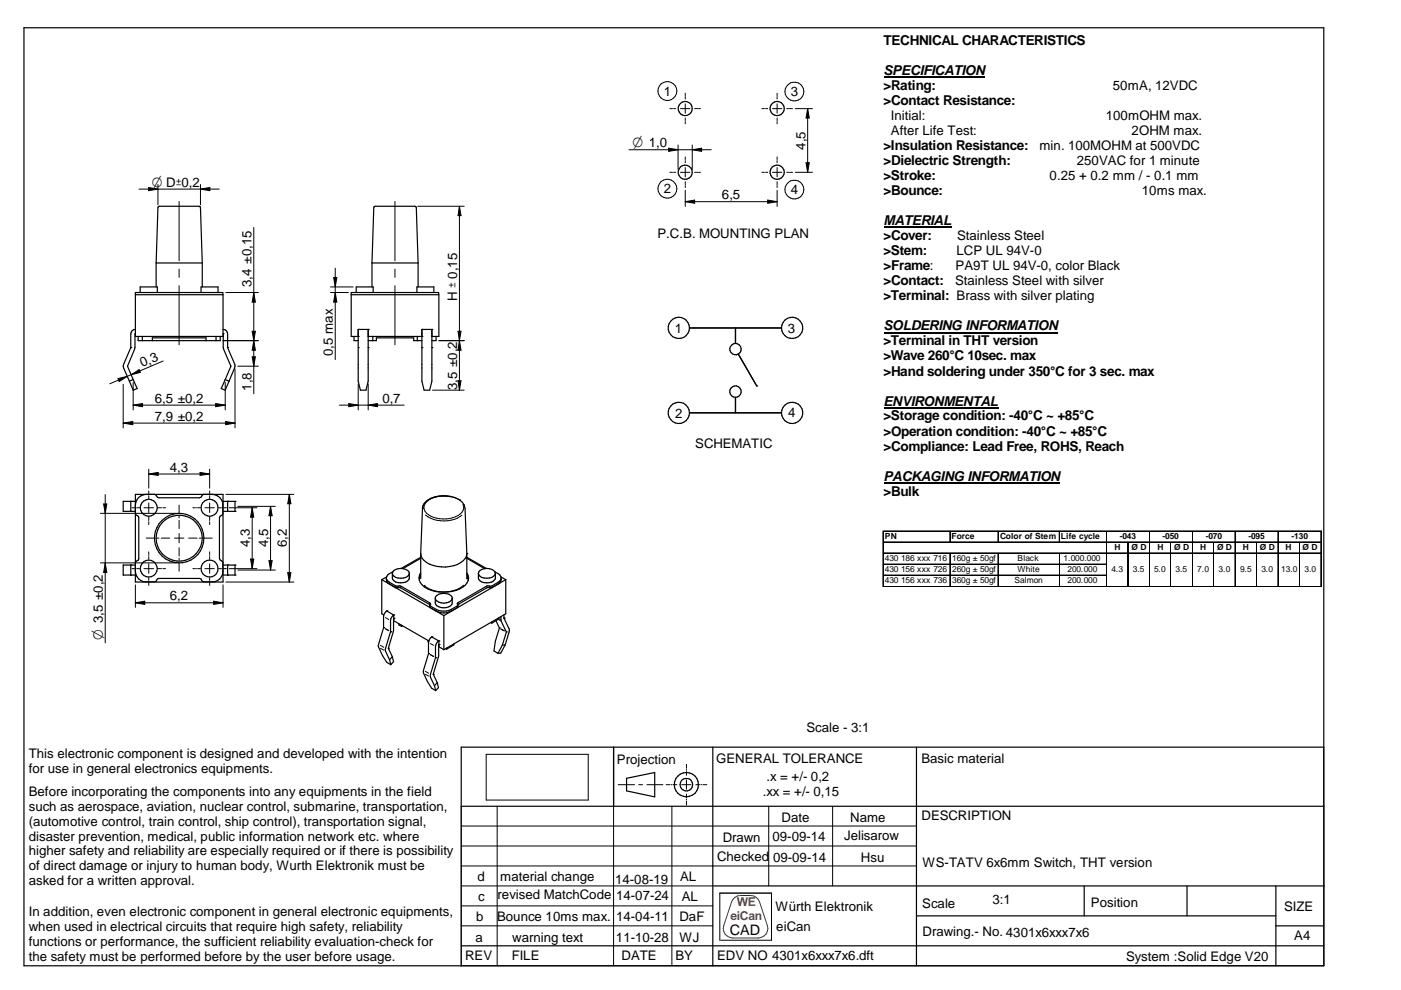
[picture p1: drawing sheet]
<svg xmlns="http://www.w3.org/2000/svg" width="297mm" height="210mm" viewBox="0 0 297 210" stroke-linecap="round" stroke-linejoin="round" font-family="sans-serif">
<g fill="none" stroke="#000" stroke-width=".25">
<path d="M5.1 5.9h275.6v198.9h-275.6zM33.1 55.8h9.8M33.1 55.8l.4-11.8 .3-.3 8.6 .1 .5 12M33.1 55.8v5M42.9 55.8v5M78.9 55.8h9.7M78.9 55.8l.3-11.8 .3-.3 8.7 .1 .4 12M78.9 55.8v5M88.6 55.8v5M27.7 73.7h.1M27.7 73.7l-1.6 3.9 1.3 3.2M28.7 62.5h18.6v8.8h-18.6v-9.3h18.5v.5"/>
<path d="M28.7 70.7l-.2 3.3-1.4 3.6 1.1 2.9M28.7 69.8a.95 .95 0 0 0-1 1v2.9M29.3 71.3v.9h17.4v-.9M29.7 62v-1.2h3.7v1.2M30.2 71.3v.9M32.3 72.2v-.6h11.4v.6M42.6 62v-1.2h3.6v1.2M45.8 71.3v.9M47.3 70.7h.1M47.3 69.8a.95 .95 0 0 1 1 1v2.9M47.3 70.8l.1 3.2 1.5 3.6-1.1 2.9M48.3 73.7h.1"/>
<path d="M48.3 73.7l1.5 3.9-2 5.1-.9-.3 .9-1.9M74.5 62.5h18.5M75.1 71.3v.9h.8M75.5 62v-1.2h3.6v1.2M75.9 71.3h.1M75.9 69.8h.1M75.9 73.7h.1M75.9 71.3h-1.4v-9.3h18.5v9.3h-1.4M75.9 69.8v11l.5 1.9h1.2l.5-1.9v-11M75.9 69.8h2.2M78.1 71.3h.1M78.1 69.8h.1"/>
<path d="M78.1 73.7h.1M78.1 71.3h11.4M78.1 72.2h1.7v-.6h7.9v.6h1.8M79 71.3v.9M88.4 62v-1.2h3.6v1.2M88.5 71.3v.9M89.5 71.3h.1M89.5 69.8h.1M89.5 73.7h.1M89.5 69.8v11l.4 1.9h1.2l.5-1.9v-11M89.5 69.8h2.1M91.6 71.3h.1"/>
<path d="M91.6 69.8h.1M91.6 73.7h.1M92.5 71.3v.9h-.9M142.2 68.1a2.23 2.23 0 0 1 2.5-.7 2.23 2.23 0 0 1 1.5 2.1h19.5a2.26 2.26 0 0 1 3.2-2 2.26 2.26 0 0 1 .5 3.8 2.26 2.26 0 0 1-3.6-1.2l-.1-.5h-19.5a2.24 2.24 0 0 1-3 2 2.24 2.24 0 0 1-1-3.5zM155.9 69.6v3.2M155.9 72.8a1.2 1.2 0 0 0-1.1 1.5 1.2 1.2 0 0 0 1.7 .8M156 72.8a1.21 1.21 0 0 1 1.1 .9 1.21 1.21 0 0 1-.6 1.4M156.5 75.1l3.9 6.7M28.2 80.5l.9 1.9-.9 .3-.8-1.9M28.2 80.5l-.8 .3M47.8 80.5l.8 .3M142.2 86.1a2.25 2.25 0 0 1 2.5-.7 2.25 2.25 0 0 1 1.5 2.1h19.5a2.26 2.26 0 0 1 3.2-2 2.26 2.26 0 0 1 .5 3.7 2.26 2.26 0 0 1-3.6-1.1l-.1-.6h-19.5a2.25 2.25 0 0 1-3 2.2 2.25 2.25 0 0 1-1-3.6z"/>
<path d="M155.9 84.2v3.3M160.4 81.8h.1M27.7 106.3h.1M27.7 108.4h.1M27.7 119.8h.1M27.7 106.3v2.1M27.7 119.8v2.1M28.7 104.8h18.6v18.6h-18.6zM28.7 108.9l.1 .3 .5 .3 .1 .3v8.7l-.1 .2-.5 .3-.1 .3M28.7 106.3h-2.6v2.1h2.6M28.7 119.8h-2.6v2.1h2.6M31 104.8a2.31 2.31 0 0 0-2.3 2.3"/>
<path d="M32.8 104.8l.9 .7h8.6h.3l.6-.7M45 104.8a2.24 2.24 0 0 1 2.2 2.3v1.8v.3l-.5 .3-.2 .3v8.6l.2 .3 .5 .3a4.6 4.6 0 0 1-.6 3.7l-.5 .4a5.6 5.6 0 0 1-3.2 .2l-.3-.5-.3-.2h-8.6l-.3 .2-.3 .5a4.6 4.6 0 0 1-3.7-.6l-.6-1-.1-.6M47.3 106.3h2.5M47.3 108.4h2.5M47.3 119.8h2.5M48.3 106.3h.1M48.3 108.4h.1M48.3 119.8h.1M48.3 106.3v2.1M48.3 119.8v2.1M49.8 106.3h.1M49.8 108.4h.1"/>
<path d="M49.8 119.8h.1M49.8 106.3v2.1M49.8 119.8v2.1M89.2 118.2l-4.2 2.3M89.2 118.4l-3.8 2.2M89.2 117.4v5.3M89.6 107.8h.1M89.6 107.8l-.4 9.6a3.2 3.2 0 0 0 2.7 2.5 7.1 7.1 0 0 0 6.3-1l.7-1 .1-.5v5.3M97.4 106l-1-.5-1.2-.3-1.6-.1a4.7 4.7 0 0 0-3.7 1.8l-.3 .9M97.5 106h.1M97.5 106a2.41 2.41 0 0 1 1.1 1.8l.4 9.6M99 117.4h.1"/>
<path d="M99 118.2l4.1 2.3M99 118.4l3.7 2.2M27.7 121.9h.1M47.3 121.9h2.5M48.3 121.9h.1M49.8 121.9h.1M80.9 122.9l13.2 7.6M80.9 122.9v7.2l.5 .3M81.3 133.1h.1M81.3 133.1l-1.1 3.9 .9 2 .9 1.4 .8 .5M81.4 130.4l-.1 2.7M81.9 122.6l.1 .3a4.4 4.4 0 0 0 2.1 1.4h.9l6.1 3.5 .1 .3"/>
<path d="M81.9 122.6a1.21 1.21 0 0 0 .6 1.2l1.4 .8h1.1l6.1 3.6M82 122.3l-1.1 .6M82 129.5h.1M82 129.5l-.6 .9M82 129.5l1.5 .9M82.3 137.5h.1M82.3 137.5l.9 1.7M82.6 139.9l.2 1M82.8 133.9h.1M82.8 133.9l-1.1 3.9 .9 2.1M83.2 121.6v1a1.78 1.78 0 0 0 2.3 .9 1.3 1.3 0 0 0 1.3-.9v-1M83.2 121.6a1.78 1.78 0 0 0 2.3 1 1.3 1.3 0 0 0 1.3-1"/>
<path d="M83.2 139.2l.2 1.1-.6 .6M83.2 139.2l-.6 .7M83.3 121.2a1.63 1.63 0 0 0-1.4 1.4M83.3 121.2l-.1 .4M83.3 121.2a2.4 2.4 0 0 1 3.4 0l.1 .4M83.5 131.2h.1M83.5 130.4h.1M83.5 130.4v1.2l7.4 4.3M83.5 131.1a12.4 12.4 0 0 1-1.2 6.3M83.5 130.4l-.7 .8v2.7M84.6 132.3v.2l.5 .3M85.1 132.5v.3"/>
<path d="M85.3 132.7l-.2 .1M89.2 121.8l-.3 .9M89.2 121.4a2.14 2.14 0 0 0 .8 3.1 7.9 7.9 0 0 0 8.6-.4 2 2 0 0 0 .4-2.7M90.8 135.8l.1 .3M90.8 138.6h.1M90.8 138.6l-1 3.5v.6l.8 1.8 .9 1.4 .9 .5M90.9 135.9l-.1 2.7M91.1 128.3v.4a4 4 0 0 0 6 0v-.4M91.1 128.2h.1M91.2 128.1l-.1 .2a4.1 4.1 0 0 0 6 0l-.1-.2M91.5 135h.1M91.5 135l-.6 .9"/>
<path d="M91.5 135l1.5 .9M92.3 126.8v1a2.02 2.02 0 0 0 2.9 .9l.6-.6 .1-1.3M92.3 126.8a2.02 2.02 0 0 0 2.9 .9l.6-.5 .1-.4M92.3 126.8a1.86 1.86 0 0 1 2.4-.9 1.3 1.3 0 0 1 1.2 .9M92.3 139.4h.1M92.3 139.4l-1.1 3.9 .9 2.1M93 136.7h.1M93 135.9h.1M93 135.9v3.2l-1.1 3.8M93 137.1l1.1 .7M93 135.9a1.49 1.49 0 0 0-.7 1.2v2.3M94.1 130.5v7.3"/>
<path d="M94.5 137.5l.2 .1M94.7 137.4v.2M96.2 136.5v.2l-1.5 .9M97.1 128.2h.1M99 122.7h.1M99 121.8l.3 .9M101.4 121.6v1a1.78 1.78 0 0 0 2.4 .9 1.43 1.43 0 0 0 1.2-.9v-1M101.4 121.6a1.78 1.78 0 0 0 2.4 1 1.43 1.43 0 0 0 1.2-1M101.4 121.6a1.94 1.94 0 0 1 2.9-.9l.6 .5 .1 .4M104.1 132l.2 .1M104.3 131.9v.2M104.9 121.2a1.63 1.63 0 0 1 1.4 1.4"/>
<path d="M105.2 131.6l.7 1.5M105.7 131v.2l-1.4 .9M105.9 133.1h.1M105.9 133.2l-.9 2.7-.3 2.1 .9 .5M106.2 130.7l.1 1 1.1 2.3M106.3 122.3l.9 .6M106.3 122.6a1.21 1.21 0 0 1-.7 1.2l-1.2 .8h-1.2l-6.1 3.6M106.3 122.6l-.1 .3a4.4 4.4 0 0 1-2.1 1.4h-.9l-6.1 3.5-.1 .3M106.5 136.8l-.9 1.7M106.8 131.1h.1M106.8 130.3v.8M106.8 131.1l1.2 2.5-.9 3.1"/>
<path d="M107.1 136.7l-.9 1.8h-.6M107.1 136.7l-.6 .1M107.2 122.9l-13.1 7.6M107.2 122.9v7.2l-13.1 7.7M107.4 134h.1M107.4 134l-.9 2.8M91.9 143h.1M91.9 143l.8 1.7M92.1 145.4l.3 1M92.7 144.7l.3 1.1-.6 .6M92.7 144.7l-.6 .7M130.1 158.4v12.5"/>
<path d="M151.1 158.4v46.4M194.3 158.4v46.4M280.7 158.4h-182.9v46.4M97.8 170.9h182.9M132.8 165l6-1.2v5.2l-6-1.3zM151.3 187.8h129.5M194.3 194.2h76.2M229.9 187.8v6.4M251.7 187.8v6.4M270.5 187.8v17M270.5 196.3h10.2M97.8 200.5h182.9"/>
<circle cx="145.3" cy="23" r="1.49"/>
<circle cx="145.3" cy="36.5" r="1.5"/>
<circle cx="164.8" cy="36.5" r="1.5"/>
<circle cx="164.8" cy="23" r="1.5"/>
<circle cx="155.9" cy="83" r="1.21"/>
<circle cx="31.6" cy="107.6" r="1.8"/>
<circle cx="38" cy="114.1" r="5.2"/>
<circle cx="38" cy="114.1" r="4.9"/>
<circle cx="44.4" cy="107.7" r="1.78"/>
<circle cx="31.5" cy="120.5" r="1.8"/>
<circle cx="44.4" cy="120.5" r="1.79"/>
<circle cx="145.5" cy="166.4" r="2.57"/>
<circle cx="145.5" cy="166.4" r="1.34"/>
</g>
<g fill="none" stroke="#000" stroke-width=".21">
<path d="M145.3 19.8v.4M164.8 19.8v.4M31.5 39.8l2 .3-2 .3zM33.5 39.1v4.3M42.5 39.1v4.3M133.3 31.8h17.5M141.8 31.4l2 .4-2 .3zM142 36.5h.5M142 23h.5M142.6 36.5h.1M142.6 23h.1M142.9 36.5h.4"/>
<path d="M142.9 23h.4M143.8 30.7v5.2M144.3 36.5h2M144.3 23h2M145.3 20.4v.1M145.3 20.6v.4M145.3 22v2M145.3 25v.4M145.3 25.6v.1M145.3 25.8v.5M145.3 33.3v.4M145.3 33.9v.1"/>
<path d="M145.3 34.1v.4M145.3 35.5v2M145.3 38.5v.5M145.3 39.1v.1M145.3 39.3v.5M146.8 31.8l2-.4v.7zM146.8 30.7v5.2M147.3 36.5h.4M147.3 23h.4M147.8 36.5h.1M147.8 23h.1M148.1 36.5h.4"/>
<path d="M148.1 23h.4M161.5 36.5h.5M161.5 23h.5M162.1 36.5h.1M162.1 23h.1M162.3 36.5h.5M162.3 23h.5M163.8 36.5h2M163.8 23h2M164.8 20.4v.1M164.8 20.6v.4M164.8 22v2"/>
<path d="M164.8 25v.4M164.8 25.6v.1M164.8 25.8v.5M164.8 33.3v.4M164.8 33.9v.1M164.8 34.1v.4M164.8 35.5v2M164.8 38.5v.5M164.8 39.1v.1M164.8 39.3v.5M166.8 36.5h.4M166.8 23h.4"/>
<path d="M167.3 36.5h.1M167.3 23h.1M167.6 36.5h.4M167.6 23h.4M168.6 36.5h3.7M168.6 23h3.7M170.9 34.5h.7l-.4 2zM171.2 23l.4 2h-.7zM171.2 23v13.5M29.5 40.1h17M38 42.7v12.6M38 57.1v1.7"/>
<path d="M42.5 40.1l2-.3v.6zM53.8 48.2v35.3M70.7 58.8h.7l-.3 2zM71.1 56.9v19.3M83.7 42.7v12.6M83.7 57.1v1.7M88.6 43.7h9.8M97.4 43.7l.3 2h-.6zM97.4 43.7v39M145.3 40.3v3.5M145.3 42.8l2-.4v.7zM145.3 42.8h19.5"/>
<path d="M162.8 42.4l2 .4-2 .3zM164.8 40.3v3.5M27.8 79.5l1.7-1.1 .3 .6zM34.6 76.5l-11.3 4.9M38 60.6v12.5M47.3 72.2h7.5M47.9 62h6.9M49.8 78.2v12.5M50.4 77.6h4.4M53.5 70.2l.6 4.1h-.6l.6-4.1zM53.5 75.7h.6l-.3 1.9zM53.8 62l.3 2.1h-.6z"/>
<path d="M70.1 62h3.8M70.1 60.8h4.8M71.1 62l.3 2.1h-.7zM83.7 60.6v12.5M93 72.2h5.4M97.1 70.2h.6l-.3 2zM97.4 72.2l.3 2.1h-.6zM25 80.3l2-.5-1.7 1.1zM26.1 89.7l2.1-.3v.6zM26.1 81.5v9.2M26.1 89.7h23.7M28.2 85.9l2-.3v.6z"/>
<path d="M28.2 81.1v5.8M28.2 85.9h19.6M31.5 99.5v4M44.4 99.5v4M45.7 85.6l2.1 .3-2.1 .3zM47.8 81.1v5.8M47.8 89.4l2 .3-2 .3zM72 85.9h13.7M74 85.6l1.9 .3-1.9 .3zM75.9 81.4v5.5M78.1 85.9l2-.3v.6zM78.1 81.4v5.5"/>
<path d="M91.7 82.7h6.7M97.1 80.7h.6l-.3 2zM21.3 108.8h16.1M21.3 119.3h16.1M22 106.9h.6l-.3 1.9zM22.3 119.3l.3 2.1h-.6zM22.3 104.9v31.4M28 107.7h.5M28.7 107.7h.1M29 107.7h.5M30.5 107.7h2.1M31 114.1h1.8"/>
<path d="M31.5 104.1v.6M31.5 104.9h.1M31.5 105.1v.6M31.5 106.6v2.1M31.5 109.6v.6M31.5 110.4v.1M31.5 110.7v.5M31.5 117v.6M31.5 117.8v.1M31.5 118v.5M31.5 119.6v1.9M31.5 100.5l2-.3v.6z"/>
<path d="M31.5 100.5h12.9M33.3 114.1h.4M33.5 107.7h.6M34.2 114.1h1.8M34.2 107.7h.1M34.5 107.7h.6M37 114.1h2M38 107.1v1.8M38 109.4v.4M38 110.3v1.8M38 113.1v2M38 116.1v1.8"/>
<path d="M38 118.4v.4M38 119.3v1.8M40 114.1h1.8M40.9 107.7h.5M41.7 107.7h.1M41.9 107.7h.5M42.2 114.1h.5M42.4 100.2l2 .3-2 .3zM43.2 114.1h1.8M43.4 107.7h2M44.4 104.1v.6M44.4 104.9h.1"/>
<path d="M44.4 105.1v.6M44.4 106.6v2.1M44.4 109.6v.6M44.4 110.4v.1M44.4 110.7v.5M44.4 117v.6M44.4 117.8v.1M44.4 118v.5M44.4 119.6v1.9M46.4 107.7h.5M47.2 107.7h.1M47.4 107.7h.6"/>
<path d="M47.9 104.8h14.4M48.6 107.7h5.9M50.4 107.4h8M53.1 118.5h.7l-.3 2.1zM53.5 107.7l.3 1.9h-.7zM53.5 107.7v12.9M57 118.9h.7l-.3 2zM57.4 107.4l.3 2h-.7zM57.4 107.4v13.5M61.3 104.8l.4 2h-.7zM61.3 104.8v18.6M90.3 109.2a6.5 6.5 0 0 0 7.6 0"/>
<path d="M95.5 105.3a5.5 5.5 0 0 0-5.4 1.5 1.83 1.83 0 0 0 1.2 2.6 6.1 6.1 0 0 0 6.6-.8 1.44 1.44 0 0 0 .3-1.6M98.2 107h.1M187.2 112.6v11.8M187.3 112.6v11.8M187.3 112.6h92.9M187.3 114.9h92.9M187.3 115h92.9M187.3 117.2h92.9M187.3 117.3h92.9M187.3 119.6h47.4M187.3 119.7h47.4M201.4 112.7v2.3"/>
<path d="M201.4 117.4v7M201.5 112.7v2.4M201.5 117.4v7M211.6 112.7v2.3M211.6 117.4v7M211.7 112.7v2.4M211.7 117.4v7M224.6 112.7v2.3M224.6 117.4v7M224.7 112.7v2.4M224.7 117.4v7M234.5 112.7v11.7"/>
<path d="M234.6 112.7v11.7M239.1 115v9.4M239.2 115.1v9.3M243.6 112.7v11.7M243.7 112.7v11.7M248.2 115v9.4M248.3 115.1v9.3M252.7 112.7v11.7M252.8 112.7v11.7M257.3 115v9.4M257.4 115.1v9.3M261.8 112.7v11.7"/>
<path d="M261.9 112.7v11.7M266.4 115v9.4M266.5 115.1v9.3M270.9 112.7v11.7M271 112.7v11.7M275.5 115v9.4M275.6 115.1v9.3M280 112.7v11.7M280.1 112.7v11.7M28 120.6h.5M28.7 127.8l2-.3v.6zM28.7 124v4.8"/>
<path d="M28.7 127.8h18.6M28.7 120.6h.1M29 120.6h.5M30.5 120.6h2.1M31.5 122.6v.5M31.5 123.3v.1M31.5 123.5v.6M33.5 120.6h.6M34.2 120.6h.1M34.5 120.6h.6M40.9 120.6h.5M41.7 120.6h.1"/>
<path d="M41.9 120.6h.5M43.4 120.6h2M44.4 122.6v.5M44.4 123.3v.1M44.4 123.5v.6M45.3 127.5l2 .3-2 .3zM46.4 120.6h.5M47.2 120.6h.1M47.3 124v4.8M47.4 120.6h.6M47.9 123.4h14.4M48.6 120.6h5.9"/>
<path d="M50.4 120.9h8M61 121.4h.7l-.4 2zM80.6 137.5l.8 .3M80.6 136.8l.8 .4M81.7 133.3l.7 .4M81.7 130.9l.7 .5M82.5 123.6v.1M83.9 124.3v.1M84.4 124.3v.2M85 124.4v.1M89.1 122.2l-.2 .5M89.9 124.1h.1"/>
<path d="M91.1 127.9v.2M91.2 128.6v.1M91.2 138.8l.7 .4-.7-.4M91.2 136.4l.7 .4M92.5 129.3v.1M95.7 129.3v.2M96.9 128.6v.1M97.1 127.9v.2M98.3 124.1a7 7 0 0 1-8.3 .1M99.1 122.2l.1 .4M99.3 122.9v.2M103.2 124.4v.1"/>
<path d="M103.8 124.4v.1M104.4 124.3v.2M105.6 123.6v.1M105.8 131.4l.3 .2M105.9 131.2l.2 .1M106.2 133.3l.7 .4M106.2 133.4l.7 .4M187.3 121.9h47.4M187.3 122h47.4M187.3 124.3h92.9M187.3 124.4h92.9M90.2 143l.7 .3"/>
<path d="M90.2 142.3l.7 .5M103.1 159.9h21.6v9.7h-21.6zM280.7 158.4v46.4h-183M97.8 179.4h96.5M97.8 175.1h96.5M105.4 170.9v33.9M130.1 170.9v33.9M131.1 166.4h3.4M135.4 166.4h.8M137.2 166.4h3.3M141.2 166.4h.9M142.3 166.4h.2"/>
<path d="M142.5 170.9v33.9M142.7 166.4h.8M144.5 166.4h2M145.5 162.1v.8M145.5 163.2v.1M145.5 163.6v.8M145.5 165.4v1.9M145.5 168.4v.8M145.5 169.4v.2M145.5 169.8v.9M147.5 166.4h.8M148.6 166.4h.2"/>
<path d="M149 166.4h.9M163 170.9v16.9M176.5 170.9v16.9M97.8 196.3h53.3M97.8 192.1h53.3M97.8 187.8h53.3M97.8 183.6h96.5M152.6 199.4v-10h11v10h-10.6"/>
<circle cx="141.5" cy="19.3" r="2.01"/>
<circle cx="168.4" cy="19.4" r="1.99"/>
<circle cx="141.5" cy="40" r="2.01"/>
<circle cx="168.4" cy="40.2" r="1.99"/>
</g>
<path d="M97.8 170.9v33.9M194.3 170.9v33.9M280.7 170.8v34M152.6 189.4h11M152.6 199.4h.3M155.4 190.7l.4-.5a5.4 5.4 0 0 1 4.5 0l.7 1 1.7 5a2 2 0 0 1-1.9 2.7h-5.4a2 2 0 0 1-1.9-2.7z" fill="none" stroke="#00634d" stroke-width=".21"/>
<g fill="#000">
<path d="M187.3 16.3h1.9v.3h-1.9zM189.2 16.3h1.9v.3h-1.9zM191.1 16.3h1.9v.3h-1.9zM195.7 16.3h1.7v.3h-1.7zM202.1 16.3h1.8v.3h-1.8zM191.6 48.1h1.8v.2h-1.8zM193.3 48.1h1.9v.2h-1.9zM200 48.1h1.7v.2h-1.7zM187.3 70.4h1.9v.3h-1.9zM191.4 70.4h1.7v.3h-1.7zM195.1 70.4h1.9v.3h-1.9zM207.4 70.4h1.8v.3h-1.8z"/>
<path d="M217.6 70.4h1.7v.3h-1.7zM187.3 86.3h1.9v.3h-1.9zM191.2 86.3h1.9v.3h-1.9zM202.3 86.3h1.9v.3h-1.9zM206.2 86.3h1.7v.3h-1.7zM209.9 86.3h1.7v.3h-1.7zM187.3 102.3h1.9v.3h-1.9zM207.9 102.3h1.7v.3h-1.7zM218.1 102.3h1.7v.3h-1.7z"/>
</g>
<g fill="none" stroke="#000" stroke-width=".29">
<path d="M193 16.4h2.7M197.4 16.4h4.8M203.8 16.4h5M187.3 48.2h4.4M195.2 48.2h4.8M189.2 70.5h2.2M193.1 70.5h2M196.9 70.5h10.6M209.1 70.5h8.5M219.3 70.5h5M189.2 86.5h2M193.1 86.5h9.3"/>
<path d="M204.2 86.5h2M207.9 86.5h2M189.2 102.5h18.7M209.5 102.5h8.6M219.8 102.5h4.9"/>
</g>
<g fill="#000">
<path d="M31.5 39.8l2 .3-2 .3zM42.5 40.1l2-.3v.6zM141.8 31.4l2 .4-2 .3zM146.8 31.8l2-.4v.7zM171.2 23l.4 2h-.7zM170.9 34.5h.7l-.4 2zM70.7 58.8h.7l-.3 2zM97.4 43.7l.3 2h-.6zM145.3 42.8l2-.4v.7zM162.8 42.4l2 .4-2 .3zM27.8 79.5l1.7-1.1 .3 .6zM53.8 62l.3 2.1h-.6z"/>
<path d="M53.5 70.2h.6l-.3 2zM53.8 72.2l.3 2.1h-.6zM53.5 75.7h.6l-.3 1.9zM71.1 62l.3 2.1h-.7zM97.1 70.2h.6l-.3 2zM97.4 72.2l.3 2.1h-.6zM25 80.3l2-.5-1.7 1.1zM26.1 89.7l2.1-.3v.6zM28.2 85.9l2-.3v.6zM45.7 85.6l2.1 .3-2.1 .3zM47.8 89.4l2 .3-2 .3zM74 85.6l1.9 .3-1.9 .3z"/>
<path d="M78.1 85.9l2-.3v.6zM97.1 80.7h.6l-.3 2zM22 106.9h.6l-.3 1.9zM31.5 100.5l2-.3v.6zM42.4 100.2l2 .3-2 .3zM53.5 107.7l.3 1.9h-.7zM53.1 118.5h.7l-.3 2.1zM57.4 107.4l.3 2h-.7zM57 118.9h.7l-.3 2zM61.3 104.8l.4 2h-.7zM22.3 119.3l.3 2.1h-.6zM28.7 127.8l2-.3v.6z"/>
<path d="M45.3 127.5l2 .3-2 .3zM61 121.4h.7l-.4 2z"/>
</g>
<g font-size="3.1">
<text x="134.1" y="31.2">O 1,0</text>
<text x="32.2" y="39.6">O Du0,2</text>
<text x="21.8" y="135.6" transform="rotate(-90 21.8 135.6)">O 3,5 ±0,2</text>
<text x="154.7" y="198.2">CAD</text>
</g>
<g font-size="2.9">
<text x="187.3" y="9.6">TECHNICAL CHARACTERISTICS</text>
<text x="187.3" y="16">SPECIFICATION</text>
<text x="187.3" y="19.1">&gt;Rating:</text>
<text x="187.3" y="22.3">&gt;Contact Resistance:</text>
<text x="187.3" y="31.8">&gt;Insulation Resistance:</text>
<text x="187.3" y="35">&gt;Dielectric Strength:</text>
<text x="187.3" y="38.2">&gt;Stroke:</text>
<text x="187.3" y="41.4">&gt;Bounce:</text>
<text x="187.3" y="47.8">MATERIAL</text>
<text x="187.3" y="50.9">&gt;Cover:</text>
<text x="187.3" y="54.1">&gt;Stem:</text>
<text x="187.3" y="57.3">&gt;Frame:</text>
<text x="187.3" y="60.5">&gt;Contact:</text>
<text x="187.3" y="63.7">&gt;Terminal: Brass with silver plating</text>
<text x="187.3" y="70.1">SOLDERING INFORMATION</text>
<text x="187.3" y="73.2">&gt;Terminal in THT version</text>
<text x="187.3" y="76.4">&gt;Wave 260°C 10sec. max</text>
<text x="187.3" y="79.6">&gt;Hand soldering under 350°C for 3 sec. max</text>
<text x="187.3" y="86">ENVIRONMENTAL</text>
<text x="187.3" y="89.2">&gt;Storage condition: -40°C ~ +85°C</text>
<text x="187.3" y="92.4">&gt;Operation condition: -40°C ~ +85°C</text>
<text x="187.3" y="95.5">&gt;Compliance: Lead Free, ROHS, Reach</text>
<text x="187.3" y="102">PACKAGING INFORMATION</text>
<text x="187.3" y="105.2">&gt;Bulk</text>
</g>
<g font-size="2.8">
<text x="140.7" y="20.3">1</text>
<text x="167.6" y="20.4">3</text>
<text x="236" y="19.1">50mA, 12VDC</text>
<text x="188.9" y="25.5">Initial:</text>
<text x="188.9" y="28.6">After Life Test:</text>
<text x="234.5" y="25.5">100mOHM max.</text>
<text x="239.9" y="28.6">2OHM max.</text>
<text x="170.8" y="31.7" transform="rotate(-90 170.8 31.7)">4,5</text>
<text x="220.4" y="31.8">min. 100MOHM at 500VDC</text>
<text x="228.3" y="35">250VAC for 1 minute</text>
<text x="140.7" y="41">2</text>
<text x="167.6" y="41.2">4</text>
<text x="222.5" y="38.2">0.25 + 0.2 mm / - 0.1 mm</text>
<text x="242.1" y="41.4">10ms max.</text>
<text x="153.1" y="42.2">6,5</text>
<text x="139.4" y="50.4">P.C.B. MOUNTING PLAN</text>
<text x="202.9" y="50.9">Stainless Steel</text>
<text x="202.6" y="57.3">PA9T UL 94V-0, color Black</text>
<text x="202.8" y="54.1">LCP UL 94V-0</text>
<text x="53.3" y="60.8" transform="rotate(-90 53.3 60.8)">3,4 ±0,15</text>
<text x="96.9" y="63.8" transform="rotate(-90 96.9 63.8)">H u 0,15</text>
<text x="202.5" y="60.5">Stainless Steel with silver</text>
<text x="143.1" y="70.7">1</text>
<text x="167" y="70.6">3</text>
<text x="30.1" y="77.9" transform="rotate(-23 30.1 77.9)">0,3</text>
<text x="70.6" y="75.6" transform="rotate(-90 70.6 75.6)">0,5 max</text>
<text x="53.3" y="82.8" transform="rotate(-90 53.3 82.8)">1,8</text>
<text x="96.9" y="82.7" transform="rotate(-90 96.9 82.7)">3,5 ±0,2</text>
<text x="32.8" y="85.4">6,5 ±0,2</text>
<text x="32.8" y="89.2">7,9 ±0,2</text>
<text x="81.1" y="85.4">0,7</text>
<text x="143.1" y="88.6">2</text>
<text x="167.1" y="88.5">4</text>
<text x="147.4" y="94.9">SCHEMATIC</text>
<text x="36" y="100">4,3</text>
<text x="53" y="116.1" transform="rotate(-90 53 116.1)">4,3</text>
<text x="56.9" y="116.1" transform="rotate(-90 56.9 116.1)">4,5</text>
<text x="60.8" y="116.1" transform="rotate(-90 60.8 116.1)">6,2</text>
<text x="36" y="127.3">6,2</text>
<text x="171" y="155.2">Scale - 3:1</text>
<text x="6.1" y="160.8">This electronic component is designed and developed with the intention</text>
<text x="151.8" y="161.7">GENERAL TOLERANCE</text>
<text x="195.4" y="161.7">Basic material</text>
<text x="6.1" y="163.9">for use in general electronics equipments.</text>
<text x="130.8" y="162">Projection</text>
<text x="162.5" y="165.7">.x = +/- 0,2</text>
<text x="6.1" y="168.8">Before incorporating the components into any equipments in the field</text>
<text x="6.1" y="172">such as aerospace, aviation, nuclear control, submarine, transportation,</text>
<text x="161.8" y="168.8">.xx = +/- 0,15</text>
<text x="195.4" y="173.9">DESCRIPTION</text>
<text x="6.1" y="175.1">(automotive control, train control, ship control), transportation signal,</text>
<text x="6.1" y="178.2">disaster prevention, medical, public information network etc. where</text>
<text x="153.2" y="178.4">Drawn</text>
<text x="163.8" y="178.3">09-09-14</text>
<text x="165.7" y="174.2">Date</text>
<text x="179" y="178.1">Jelisarow</text>
<text x="180.3" y="174.2">Name</text>
<text x="6.1" y="181.4">higher safety and reliability are especially required or if there is possibility</text>
<text x="6.1" y="184.5">of direct damage or injury to human body, Wurth Elektronik must be</text>
<text x="152" y="182.5">Checked</text>
<text x="163.9" y="182.8">09-09-14</text>
<text x="182.5" y="182.8">Hsu</text>
<text x="195.6" y="183.8">WS-TATV 6x6mm Switch, THT version</text>
<text x="6.1" y="187.6">asked for a written approval.</text>
<text x="101.3" y="186.7">d</text>
<text x="101.4" y="191.1">c</text>
<text x="105.5" y="190.7">revised MatchCode</text>
<text x="106" y="186.9">material change</text>
<text x="130.4" y="187.4">14-08-19</text>
<text x="130.6" y="190.8">14-07-24</text>
<text x="144.2" y="186.7">AL</text>
<text x="144.6" y="191">AL</text>
<text x="210.4" y="191.6">3:1</text>
<text x="6.1" y="194.3">In addition, even electronic component in general electronic equipments,</text>
<text x="6.1" y="197.4">when used in electrical circuits that require high safety, reliability</text>
<text x="100.9" y="195.3">b</text>
<text x="105.4" y="195.2">Bounce 10ms max.</text>
<text x="130.6" y="195.3">14-04-11</text>
<text x="144" y="195.3">DaF</text>
<text x="164.4" y="193.1">Würth Elektronik</text>
<text x="164.6" y="197.4">eiCan</text>
<text x="195.5" y="192.5">Scale</text>
<text x="231.3" y="192.2">Position</text>
<text x="272.2" y="193.2">SIZE</text>
<text x="6.1" y="200.5">functions or performance, the sufficient reliability evaluation-check for</text>
<text x="6.1" y="203.7">the safety must be performed before by the user before usage.</text>
<text x="98.6" y="203.6">REV</text>
<text x="100.8" y="199.7">a</text>
<text x="108.5" y="203.6">FILE</text>
<text x="108.6" y="199.7">warning text</text>
<text x="130.6" y="199.7">11-10-28</text>
<text x="131.8" y="203.5">DATE</text>
<text x="143.2" y="203.6">BY</text>
<text x="144.1" y="199.7">WJ</text>
<text x="152.1" y="203.6">EDV NO 4301x6xxx7x6.dft</text>
<text x="195.6" y="198.4">Drawing.- No. 4301x6xxx7x6</text>
<text x="238.8" y="203.7">System :Solid Edge V20</text>
<text x="274.4" y="199.3">A4</text>
</g>
<g font-size="2.6" fill="#f00">
<text x="154.9" y="195">eiCan</text>
<text x="156.3" y="192.2">WE</text>
</g>
<g font-size="1.8">
<text x="187.6" y="114.3">PN</text>
<text x="187.6" y="119">430 186 xxx 716 160g ± 50gf</text>
<text x="201.8" y="114.3">Force</text>
<text x="212" y="114.3">Color of Stem Life cycle</text>
<text x="215.8" y="119">Black</text>
<text x="225.5" y="119">1.000.000</text>
<text x="236.3" y="116.7">H</text>
<text x="237.4" y="114.3">-043</text>
<text x="239.9" y="116.7">Ø D</text>
<text x="245.4" y="116.7">H</text>
<text x="246.5" y="114.3">-050</text>
<text x="248.9" y="116.7">Ø D</text>
<text x="254.5" y="116.7">H</text>
<text x="255.7" y="114.3">-070</text>
<text x="258" y="116.7">Ø D</text>
<text x="263.5" y="116.7">H</text>
<text x="264.7" y="114.3">-095</text>
<text x="267.1" y="116.7">Ø D</text>
<text x="272.6" y="116.7">H</text>
<text x="273.9" y="114.3">-130</text>
<text x="276.1" y="116.7">Ø D</text>
<text x="187.6" y="121.3">430 156 xxx 726 260g ± 50gf</text>
<text x="187.6" y="123.7">430 156 xxx 736 360g ± 50gf</text>
<text x="215.1" y="123.7">Salmon</text>
<text x="215.8" y="121.3">White</text>
<text x="226.3" y="121.3">200.000</text>
<text x="226.3" y="123.7">200.000</text>
<text x="235.6" y="121.2">4.3</text>
<text x="240.2" y="121.2">3.5</text>
<text x="244.7" y="121.2">5.0</text>
<text x="249.2" y="121.2">3.5</text>
<text x="253.8" y="121.2">7.0</text>
<text x="258.4" y="121.2">3.0</text>
<text x="262.9" y="121.2">9.5</text>
<text x="267.4" y="121.2">3.0</text>
<text x="271.7" y="121.2">13.0</text>
<text x="276.6" y="121.2">3.0</text>
</g>
</svg>
